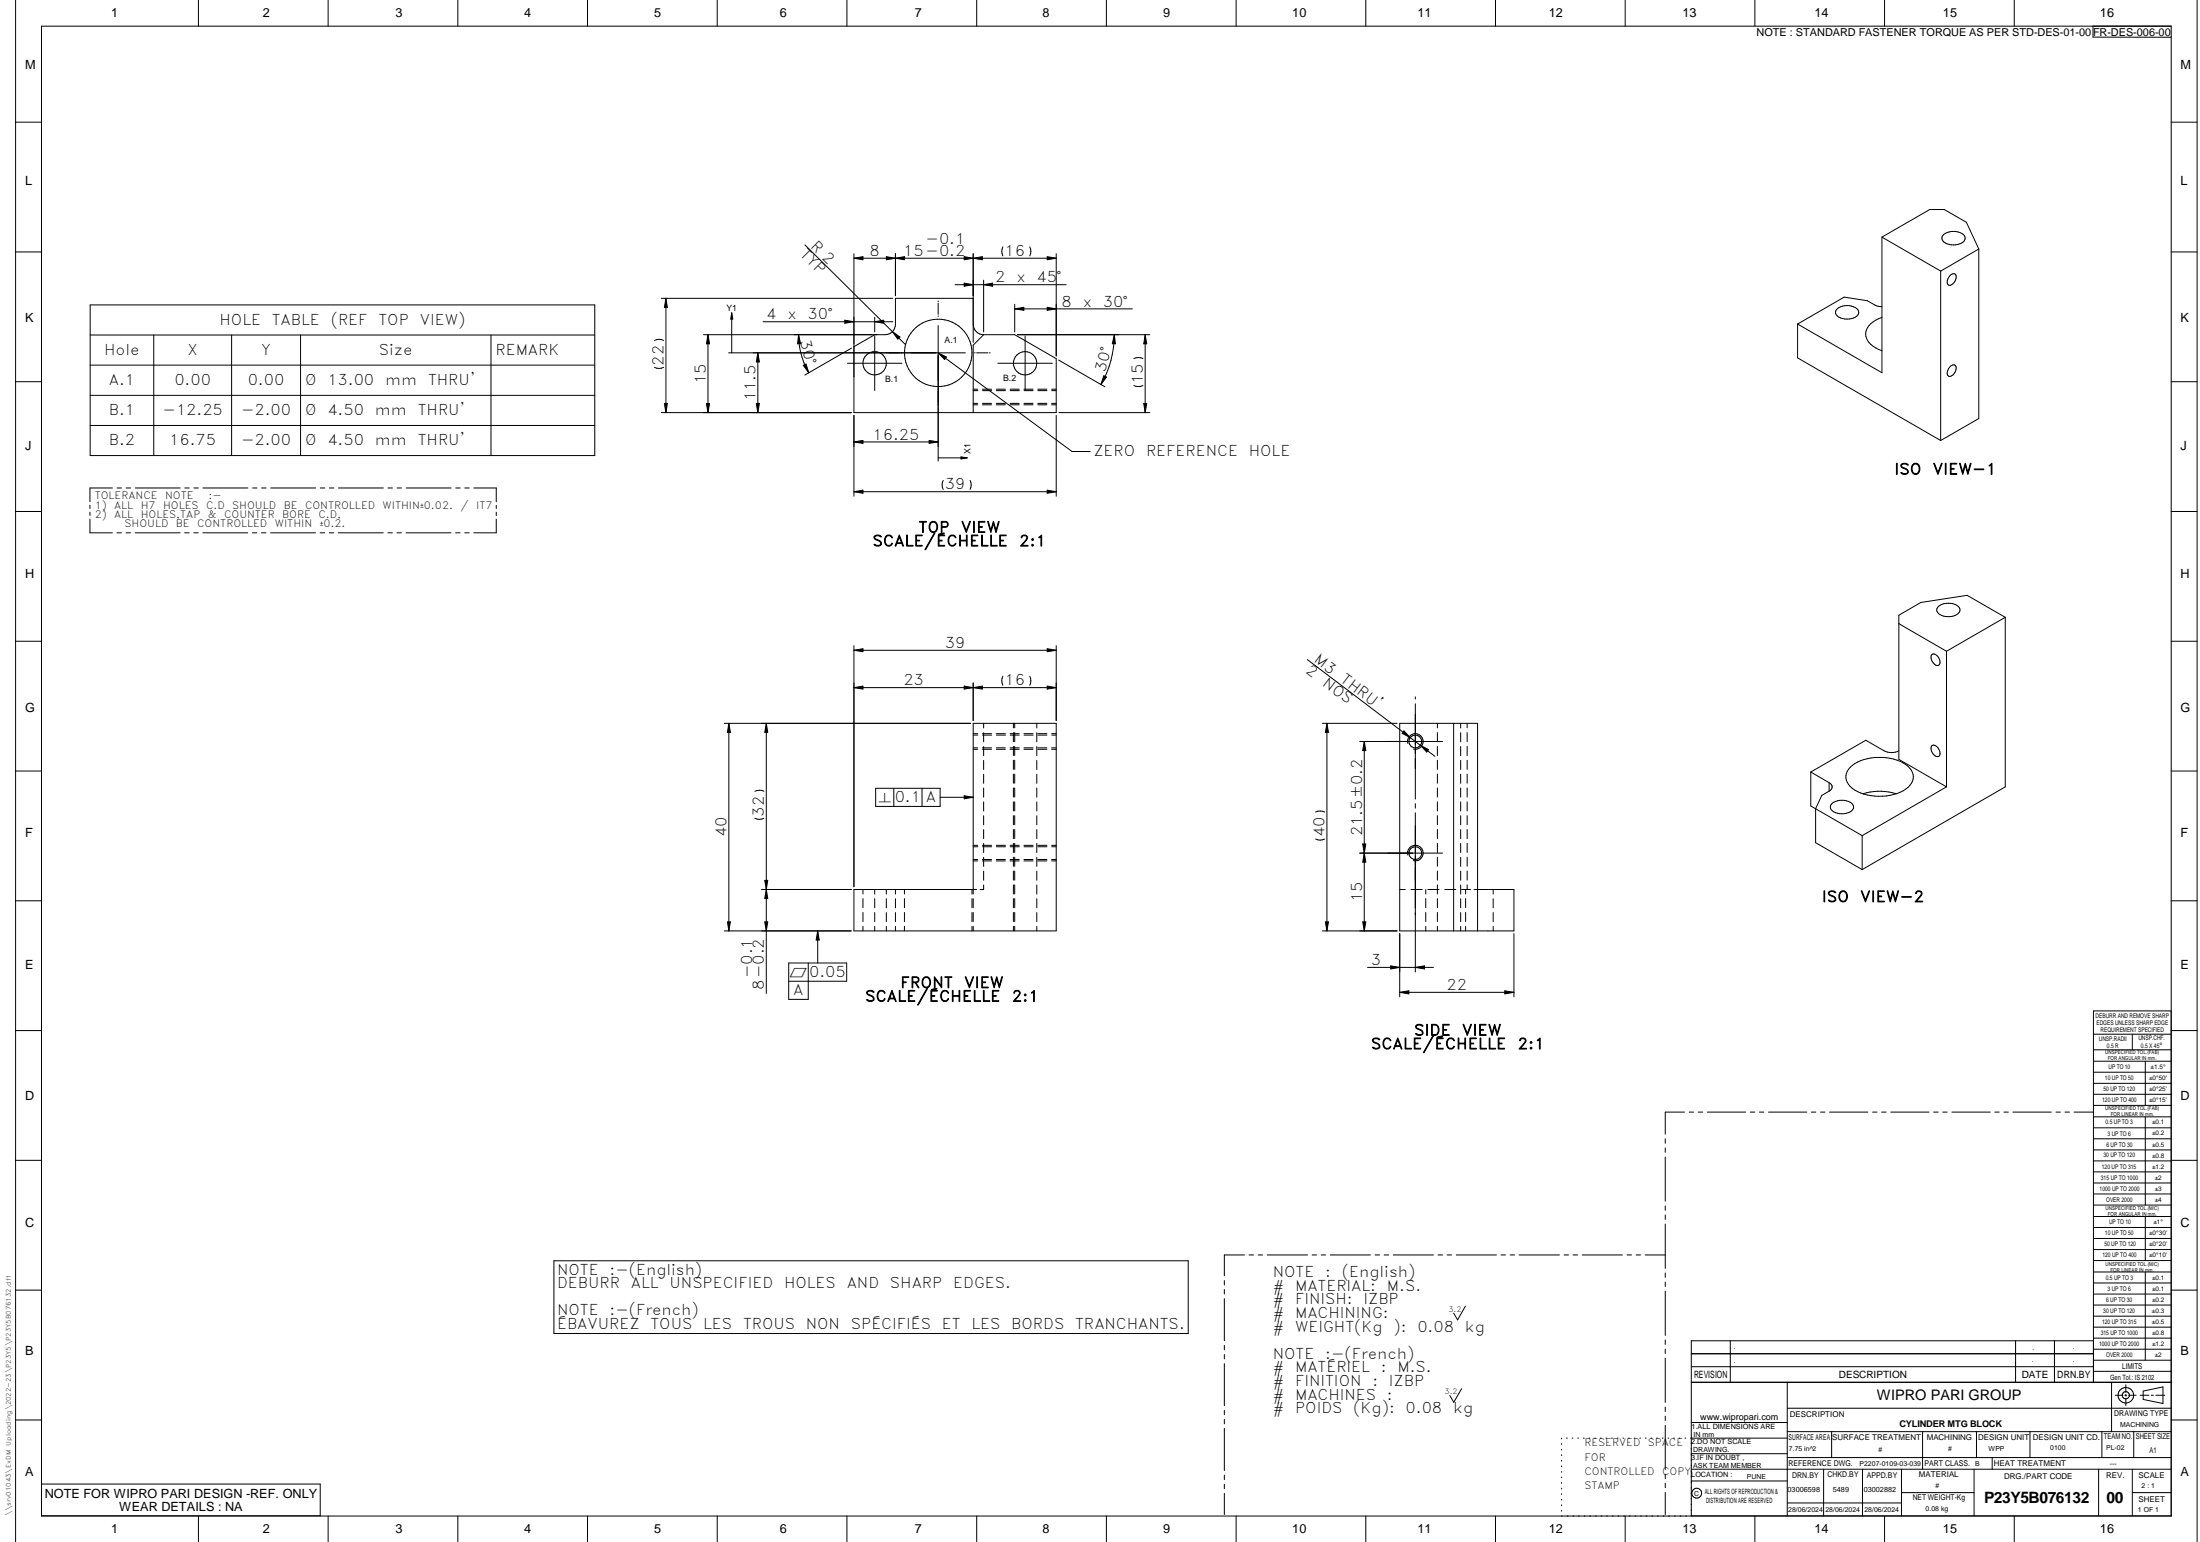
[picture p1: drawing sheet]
<svg xmlns="http://www.w3.org/2000/svg" width="848mm" height="594mm" viewBox="0 0 848 594" stroke-linecap="round" stroke-linejoin="round" font-family="sans-serif">
<g fill="none" stroke="#000" stroke-width=".39">
<path d="M6 .1v593.9M16 10.1h821v574h-821zM76.5 .1v10M126.5 .1v10M176.5 .1v10M226.5 .1v10M276.5 .1v10M326.5 .1v10M376.5 .1v10M426.5 .1v10M476.5 .1v10M526.5 .1v10"/>
<path d="M576.5 .1v10M626.5 .1v10M676.5 .1v10M726.5 .1v10M776.5 .1v10M806.8 10.1v4.2l30.2 .1M847 .1v593.9M6 47.1h10M837 47.1h10M6 97.1h10M310.3 94.4l38.7 38.3M329.2 99.5h78"/>
<path d="M329.2 99.5l3.5-.6v1.2zM329.2 97.7v61.3h78v-20.8l-16-9.3h-12M341.7 98.9l7 1.2v-1.2l-7 1.2zM345.2 97.7v16.2M371.7 98.9v1.2l7-1.2v1.2zM375.2 97.7v34.2M386.6 95.1a3.8 3.8 0 0 0 0 3.5M397 95.1a3.8 3.8 0 0 1 0 3.5M403.7 98.9l3.5 .6-3.5 .6zM407.2 97.7v39.5M725.5 91.4l22.6 13M725.5 91.4v52.2l-32.5-18.8"/>
<path d="M725.5 91.4l18.4-10.7h5.6l8.5 4.9 4.8 10.3M749.3 90.3a6.4 6.4 0 0 1 7.9 .5 2.1 2.1 0 0 1-1.6 3.1 6.4 6.4 0 0 1-6.7-1.1 1.75 1.75 0 0 1 .4-2.5zM762.8 95.9v65.3l-14.7 8.5M762.8 95.9l-14.7 8.5M837 97.1h10M34.8 117.5h194.5v58h-194.5zM254.9 114.9h89.2M256.7 114.9l.6 3.5h-1.2zM256.7 114.9v44.1M361.7 116v.2M361.7 116.8v4.3M368.2 109.7h42.8"/>
<path d="M371.7 109.1l3.5 .6-3.5 .6zM375.2 114.9h-30v10.1l-.4 1.5-.8 1.3M379.2 108v19.9M379.2 109.7l3.5-.6v1.2zM391.2 117.2v10.7M391.2 119h45.3M391.2 119l3.5-.6v1.1zM403.7 118.4l3.5 .6-3.5 .5zM708.3 118.9a5.8 5.8 0 0 1 8.1 .9 3.1 3.1 0 0 1-3.5 3.1 5 5 0 0 1-5.3-2 1.75 1.75 0 0 1 .7-2zM725.5 118.2l-.8-.1a9.8 9.8 0 0 1-4.9-2.2l-8.9-1.4-17.9 10.3M748.1 104.4v65.3M751.9 106a1.24 1.24 0 0 1 1.7-.5 1.24 1.24 0 0 1 .4 1.7 2.78 2.78 0 0 1-2.9 2.6 2.72 2.72 0 0 1 .8-3.8z"/>
<path d="M34.8 129.1h194.5M59.3 129.1v46.4M89.3 129.1v46.4M115.9 129.1v46.4M189.3 129.1v46.4M252.3 131.1a3.9 3.9 0 0 1 3.5 0M272.9 128.9v30.1M272.9 128.9l.6 3.6h-1.2zM280.9 135.9h91.3M282.1 120.5l.4 2.4h-.8zM282.1 120.5v15.4M292.1 135.9v23.1"/>
<path d="M292.1 135.9l.6 3.5h-1.2zM294.2 124h50M307.8 128.9l.8 3.5-1.1 .1zM307.8 128.9a29 29 0 0 0 4 14.7M325.7 123.4l3.5 .6-3.5 .5zM326.7 140h21M328.3 134.1l-18 10.4M337.2 122.2v5.7M337.2 129.5v21M337.2 124l3.5-.6v1.1zM337.2 128.9l-8 4.7M344 127.8l2.9 2-.8 .8z"/>
<path d="M344 127.8a3.9 3.9 0 0 1-2.8 1.1h-70M361.7 121.7v.3M361.7 125.4v52.2M361.7 135.9l51.6 38h6.9M361.7 135.9l3.1 1.6-.6 1zM375.2 125a4 4 0 0 0 4 3.9M375.7 135.9h.2M376.5 135.9h4.3M379.2 128.9l-4 4.1v26M381.4 135.9h.3M384.7 140h21M392.2 128.9h51"/>
<path d="M395.2 129.5v21M408.1 138.7l17.8 10.3M429.6 128.9l.4 3.6-1.2-.1zM429.6 128.9a38 38 0 0 1-5.2 19.2M437.1 138.1a4.2 4.2 0 0 1 3.5 0M441.5 128.9l.5 3.6h-1.1zM441.5 128.9v30.1M693 124.8v13.1l55.1 31.8M725.5 122.3a8 8 0 0 0-6.3 6.4 7.1 7.1 0 0 0 5 6l1.3 .4M6 147.1h10M34.8 140.7h194.5M34.8 152.3h194.5"/>
<path d="M252.3 141.5a3.9 3.9 0 0 0 3.5 0M254.9 159h73.2M256.1 155.4h1.2l-.6 3.6zM272.3 155.4h1.2l-.6 3.6zM291.5 155.4h1.2l-.6 3.6zM309.7 140.8l1-.5 1.1 3.3zM375.2 156h1.7M375.2 149.9h1.7M375.2 155.4h1.7M375.2 150.5h1.7M378.7 156h3.5M378.7 149.9h3.5"/>
<path d="M378.7 155.4h3.5M378.8 150.5h3.5M384 156h3.6M384 149.9h3.6M384 155.4h3.6M384.1 150.5h3.5M389.4 156h3.5M389.4 149.9h3.5M389.4 155.4h3.5M389.4 150.5h3.5M394.7 156h3.5M394.7 149.9h3.5"/>
<path d="M394.7 155.4h3.5M394.8 150.5h3.5M400 156h3.6M400 149.9h3.6M400 155.4h3.6M400.1 150.5h3.5M405.4 156h1.8M405.4 149.9h1.8M405.4 155.4h1.8M405.4 150.5h1.8M408.2 159h35M425.5 144.8l1.1 .5-2.2 2.8z"/>
<path d="M437.1 148.5a4.2 4.2 0 0 0 3.5 0M440.9 155.4h1.1l-.5 3.6zM751.9 141.1a1.24 1.24 0 0 1 1.7-.4 1.24 1.24 0 0 1 .4 1.6 2.69 2.69 0 0 1-2.9 2.6 2.73 2.73 0 0 1 .8-3.8zM837 147.1h10M34.8 163.9h194.5M329.2 160v31.2M329.2 170.3l3.5-.6v1.1zM329.2 170.3h32.5M358.2 169.7l3.5 .6-3.5 .5zM361.7 176.4h11.1M370.5 176l2.3 .4-2.3 .4zM407.2 160v31.2"/>
<path d="M6 197.1h10M34.7 194.6v1.3M34.7 197.3v1.3M34.7 200v5.3h8.6M43.3 188h-8.6v5.3M45.1 188h1.8M48.6 188h1.7M52.2 188h17.3M71.2 188h1.7M74.8 188h1.7M78.2 188h17.3M97.4 188h1.7"/>
<path d="M100.8 188h1.8M104.4 188h17.3M123.4 188h1.8M127 188h1.7M130.5 188h17.3M149.6 188h1.7M153.1 188h1.7M156.6 188h17.3M175.7 188h1.7M179.2 188h1.7M182.7 188h8.6v5.3M191.3 194.7v1.3"/>
<path d="M191.3 197.4v1.2M329.2 189.4l3.5-.6v1.2zM329.2 189.4h78M363.6 185.1a3.8 3.8 0 0 0 0 3.5M374 185.1a3.8 3.8 0 0 1 0 3.5M403.7 188.8l3.5 .6-3.5 .6zM837 197.1h10M45.1 205.3h1.7M48.6 205.3h1.7M52.1 205.3h17.3M71.2 205.3h1.7M74.7 205.3h1.7"/>
<path d="M78.2 205.3h17.3M97.3 205.3h1.7M100.8 205.3h1.7M104.3 205.3h17.3M123.4 205.3h1.7M126.9 205.3h1.8M130.4 205.3h17.3M149.5 205.3h1.8M153 205.3h1.7M156.5 205.3h17.4M175.6 205.3h1.7M179.2 205.3h1.6"/>
<path d="M191.3 200v5.3h-8.7M746.9 234a6.3 6.3 0 0 1 8.3 0 2.1 2.1 0 0 1-1.6 3.2 5.6 5.6 0 0 1-6.9-1.7zM773 237.8l-14.7-8.4-17.8 2.7-8.5 4.9v55.6l18.4 10.5M773 237.8v65.3l-55.2 31.9M773 237.8l-22.6 13.1M6 247.1h10M329.2 248.8v92.8M329.2 250.5h78M329.2 250.5l3.5-.6v1.2zM403.7 249.9l3.5 .6-3.5 .6zM407.2 248.8v28.8M504 254.1l49.1 37.3"/>
<path d="M732 240.3l18.4 10.6M744.6 252.3a2.13 2.13 0 0 1 3 1.7l.2 .6a1.24 1.24 0 0 1-.5 1.7 1.24 1.24 0 0 1-1.6-.4l-1.3-2.2zM750.4 250.9v52.2M837 247.1h10M279.2 278.7h94.9M281 278.7l.6 3.5h-1.2zM281 278.7v79.9M295.4 278.7v104M295.4 278.7l.6 3.5h-1.2zM329.2 264.9h78M329.2 264.9l3.5-.6v1.2zM371.7 264.3l3.5 .6-3.5 .6z"/>
<path d="M375.2 263.1v14.5M375.2 264.9l3.5-.6v1.2zM379.2 278.7v1.8M386.6 260.5a3.9 3.9 0 0 0 0 3.5M390.7 278.7v1.7M391.2 278.7v1.7M397 260.5a3.9 3.9 0 0 1 0 3.5M399.7 278.7v1.8M403.7 264.3l3.5 .6-3.5 .6zM509.8 278.7h28.8M511.5 278.7v79.9M511.5 278.7l.6 3.5h-1.2z"/>
<path d="M545.6 268.5v.8M545.6 271.1v36.7M554.1 278.7v1.7M560.4 278.7v79.9M563.1 278.7v1.8M565.6 278.7v1.7M6 297.1h10M375.2 288.7h1.7M375.2 282.7h1.7M375.2 288.1h1.7M375.2 283.2h1.7M378.7 288.7h3.5"/>
<path d="M378.7 282.7h3.5M378.7 288.1h3.5M378.8 283.2h3.5M379.2 282.3v3.5M379.2 287.6v3.5M379.2 292.9v3.6M379.2 298.3v3.5M384 288.7h3.6M384 282.7h3.6M384 288.1h3.6M384.1 283.2h3.5M389.4 288.7h3.5"/>
<path d="M389.4 282.7h3.5M389.4 288.1h3.5M389.4 283.2h3.5M390.7 282.2v3.6M390.7 287.6v3.5M390.7 292.9v3.5M390.7 298.2v3.6M391.2 282.2v3.6M391.2 287.6v3.5M391.2 292.9v3.5M391.2 298.2v3.6M394.7 288.7h3.5"/>
<path d="M394.7 282.7h3.5M394.7 288.1h3.5M394.8 283.2h3.5M399.7 282.3v3.5M399.7 287.6v3.5M399.7 292.9v3.6M399.7 298.3v3.5M400 288.7h3.6M400 282.7h3.6M400 288.1h3.6M400.1 283.2h3.5M405.4 288.7h1.8"/>
<path d="M405.4 282.7h1.8M405.4 288.1h1.8M405.4 283.2h1.8M524.2 285.7h31.9M525.9 285.7l.6 3.5h-1.2zM525.9 285.7v72.9M541.2 281.6l2.4 2.6-3.1-1.7zM542.7 286.4a3 3 0 0 1 2.7-3.7 3 3 0 0 1 3.2 3.3 3 3 0 0 1-3.8 2.6M547.5 287.1l3.2 1.7-.7 .9zM554.1 282.2v3.6M554.1 287.6v3.5M554.1 292.9v3.5"/>
<path d="M554.1 298.2v3.6M563.1 282.3v3.5M563.1 287.6v3.5M563.1 292.9v3.6M563.1 298.3v3.5M565.6 282.2v3.6M565.6 287.6v3.5M565.6 292.9v3.5M565.6 298.2v3.6M698 297.4l7.1 4.1M698 297.4v13.1l1.9 1.1M713.2 295.6a18.9 18.9 0 0 1 19.3-2.3 7 7 0 0 1 5 6.8 10.3 10.3 0 0 1-8.9 6.3 18.1 18.1 0 0 1-15.4-3.4 4.9 4.9 0 0 1 0-7.4z"/>
<path d="M732 289.3a6.3 6.3 0 0 1-5.7 0l-7.1-4.1-21.2 12.2M744.6 287.4a2.13 2.13 0 0 1 3 1.7l.2 .6a1.24 1.24 0 0 1-.4 1.7 1.24 1.24 0 0 1-1.7-.4l-1.1-1.6-.2-1.1zM837 297.1h10M294.5 304.8a4.2 4.2 0 0 0-3.5 0M294.5 315.3a3.9 3.9 0 0 1-3.5 0M337.6 303.7h24.8v7h-24.8zM344.6 303.7v7M355.4 303.7v7M362.4 307.2h12.8M371.7 306.6l3.5 .6-3.5 .6zM379.2 303.6v3.5M379.2 308.9v3.6"/>
<path d="M379.2 314.3v3.5M379.2 319.6v3.5M390.7 303.6v3.5M390.7 308.9v3.5M390.7 314.2v3.6M390.7 319.6v3.5M391.2 303.6v3.5M391.2 308.9v3.5M391.2 314.2v3.6M391.2 319.6v3.5M399.7 303.6v3.5M399.7 308.9v3.6"/>
<path d="M399.7 314.3v3.5M399.7 319.6v3.5M510.6 312.8a4.1 4.1 0 0 0-3.4 0M545.6 309.6v1.8M545.6 313.1v61.3M554.1 303.6v3.5M554.1 308.9v3.5M554.1 314.2v3.6M554.1 319.6v3.5M563.1 303.6v3.5M563.1 308.9v3.6M563.1 314.3v3.5"/>
<path d="M563.1 319.6v3.5M565.6 303.6v3.5M565.6 308.9v3.5M565.6 314.2v3.6M565.6 319.6v3.5M699.9 311.6v13.1l17.9 10.3M699.9 311.6l17.9 10.3M705.1 304.8l-2.8 1.7-2.4 5.1M705.1 301.5v3.3M705.1 301.5a1.71 1.71 0 0 1 1.2 1.7 1.71 1.71 0 0 1-1.2 1.6M706.3 309.5a6.4 6.4 0 0 1 7.9 .4 2.1 2.1 0 0 1-1.6 3.2 5.8 5.8 0 0 1-6.9-1.7 1.84 1.84 0 0 1 .6-1.9zM718.1 305.8a21.3 21.3 0 0 1 12.9 0"/>
<path d="M750.4 303.1l-32.6 18.8M294.8 339.2h1.2l-.6 3.5zM375.2 331.7h1.7M375.2 325.7h1.7M375.2 331.1h1.7M375.2 326.2h1.7M378.7 331.7h3.5M378.7 325.7h3.5M378.7 331.1h3.5M378.8 326.2h3.5M379.2 325v3.5M379.2 330.3v3.5"/>
<path d="M379.2 335.6v3.5M384 331.7h3.6M384 325.7h3.6M384 331.1h3.6M384.1 326.2h3.5M389.4 331.7h3.5M389.4 325.7h3.5M389.4 331.1h3.5M389.4 326.2h3.5M390.7 324.9v3.5M390.7 330.2v3.6M390.7 335.6v3.5"/>
<path d="M391.2 324.9v3.5M391.2 330.2v3.6M391.2 335.6v3.5M394.7 331.7h3.5M394.7 325.7h3.5M394.7 331.1h3.5M394.8 326.2h3.5M399.7 325v3.5M399.7 330.3v3.5M399.7 335.6v3.5M400 331.7h3.6M400 325.7h3.6"/>
<path d="M400 331.1h3.6M400.1 326.2h3.5M405.4 331.7h1.8M405.4 325.7h1.8M405.4 331.1h1.8M405.4 326.2h1.8M510.6 323.3a3.8 3.8 0 0 1-3.4 0M524.2 328.7h31.9M525.3 325.2h1.2l-.6 3.5zM525.9 328.7l.6 3.4h-1.2zM542.7 329.4a2.99 2.99 0 0 1 2.6-3.7 2.99 2.99 0 0 1 3.3 3.2 2.99 2.99 0 0 1-3.8 2.7M554.1 324.9v3.5"/>
<path d="M554.1 330.2v3.6M554.1 335.6v3.5M563.1 325v3.5M563.1 330.3v3.5M563.1 335.6v3.5M565.6 324.9v3.5M565.6 330.2v3.6M565.6 335.6v3.5M717.8 321.9v13.1M6 347h10M279.2 358.6h48.9M280.4 355.2h1.2l-.6 3.4z"/>
<path d="M293.6 342.7h34.5M294.8 355.2h1.2l-.6 3.4zM295.4 342.7l.6 3.5h-1.2zM315.2 358.6l.6 3.6h-1.2zM315.2 358.6v12.4M332.7 342.7v1.7M332.7 346.2v3.5M332.7 351.5v3.5M332.7 356.9v1.7M337.2 342.7v1.8M337.2 346.2v3.6M337.2 351.6v3.5"/>
<path d="M337.2 356.9v1.7M341.7 342.7v1.8M341.7 346.2v3.6M341.7 351.6v3.5M341.7 356.9v1.7M345.2 342.7v1.8M345.2 346.2v3.6M345.2 351.6v3.5M345.2 356.9v1.7M348.7 342.7v1.7M348.7 346.2v3.5M348.7 351.5v3.5"/>
<path d="M348.7 356.9v1.7M374.7 342.7v1.8M374.7 346.2v3.6M374.7 351.6v3.5M374.7 356.9v1.7M375.2 346.2v3.5M375.2 351.5v3.5M375.2 356.9v1.7M376.5 342.7h-47.3v15.9h78v-79.9h-32v65.7M379.2 341v1.7h-1.4M390.7 340.9v3.5M390.7 346.2v3.5"/>
<path d="M390.7 351.5v3.5M390.7 356.9v1.7M391.2 340.9v3.5M391.2 346.2v3.5M391.2 351.5v3.5M391.2 356.9v1.7M399.7 341v3.5M399.7 346.2v3.6M399.7 351.6v3.5M399.7 356.9v1.7M509.8 358.6h28.8M510.9 355.2h1.2l-.6 3.4z"/>
<path d="M525.3 355.2h1.2l-.6 3.4zM539.6 342.7h2.1M539.6 359.7v24.3M543.9 342.7h4.3M549.6 342.7v1.7M549.6 346.2v3.5M549.6 351.5v3.5M549.6 356.9v1.7M550.4 342.7h4.3M554.1 340.9v3.5M554.1 346.2v3.5M554.1 351.5v3.5"/>
<path d="M554.1 356.9v1.7M556.9 342.7h4.3M563.1 341v3.5M563.1 346.2v3.6M563.1 351.6v3.5M563.1 356.9v1.7M565 342.7v1.7M565 346.2v3.5M565 351.5v3.5M565 356.9v1.7M565.6 340.9v1.8M566.9 342.7h-3.5"/>
<path d="M568.2 342.7h15.4v15.9h-44v-79.9h30v79.9M575.6 342.7v1.8M575.6 346.2v3.6M575.6 351.6v3.5M575.6 356.9v1.7M583.6 359.7v24.3M837 347h10M311.6 371v14h-7.6v-14h22.4v7h-22.4M527.2 372.7h25.4M536.1 372.1l3.5 .6-3.5 .6zM545.6 372.7l3.5-.6v1.2zM6 397h10"/>
<path d="M539.6 382.3l3.5-.6v1.2zM539.6 382.3h44M580.1 381.7l3.5 .6-3.5 .6zM807 398.4h30M822 398.4v6.1M837 397h10M837 389.5h-30v143.1M807 404.5h30M807 408.9h30M807 413.1h30M807 417.4h30M827 408.9v17"/>
<path d="M641.9 438.7v1.8M649.4 428.5h-7.5v8.5M651.2 428.5h1.7M654.6 428.5h1.8M658.2 428.5h14.7M674.7 428.5h1.7M678.2 428.5h1.7M681.7 428.5h14.8M698.3 428.5h1.7M701.8 428.5h1.7M705.3 428.5h14.7M721.9 428.5h1.7"/>
<path d="M725.3 428.5h1.8M728.9 428.5h14.7M745.4 428.5h1.7M748.9 428.5h1.7M752.4 428.5h14.8M769 428.5h1.7M772.5 428.5h1.7M776 428.5h14.7M792.6 428.5h1.7M796 428.5h1.8M799.5 428.5h7.4M807 421.6h30"/>
<path d="M807 425.9h30M807 430.3h30M807 434.5h30M807 438.7h30M827 430.3v34M6 447h10M641.9 442.3v1.6M641.9 445.8v17M807 443h30M807 447.3h30M807 451.5h30M807 455.8h30"/>
<path d="M807 460h30M837 447h10M641.9 464.6v1.7M641.9 468.1v1.7M641.9 471.6v17.1M807 464.3h30M807 468.7h30M807 472.9h30M807 477.1h30M827 468.7v16.9M6 497h10M213.5 485.7h244.5v28.1h-244.5z"/>
<path d="M472 493.4v1.6M472 496.8v1.8M479.7 483.5h-7.7v8M481.5 483.5h1.7M485 483.5h1.7M488.5 483.5h15.5M505.8 483.5h1.7M509.3 483.5h1.7M512.8 483.5h15.5M530.1 483.5h1.7M533.6 483.5h1.7M537.1 483.5h15.5"/>
<path d="M554.4 483.5h1.7M557.9 483.5h1.7M561.4 483.5h15.5M578.7 483.5h1.6M582.2 483.5h1.7M585.6 483.5h15.5M603 483.5h1.6M606.4 483.5h1.8M609.9 483.5h15.5M627.2 483.5h1.7M630.7 483.5h1.7M634.2 483.5h7.7"/>
<path d="M641.9 490.4v1.7M641.9 493.9v1.7M641.9 497.4v17.1M807 481.4h30M807 485.6h30M807 490.1h30M807 494.3h30M807 498.6h30M827 490.1v33.9M837 497h10M472 500.3v16.3M472 518.3v1.8"/>
<path d="M564.9 503.2l-3 5.3-1.5-2.6M641.9 516.3v1.6M641.9 519.8v1.7M667 516.6v16M777 516.6v16M792 516.6v16M807 502.8h30M807 507.1h30M807 511.3h30M807 515.5h30M807 519.8h30M807 516.6h-155v67.5"/>
<path d="M472 521.8v1.7M472 525.4v16.2M563.5 535l-3.1 5.3-1.5-2.7M641.9 523.2v17.1M652 532.6h185.2M652 521.5h155M652 526.5h155M689 532.6v51.4M807 524h30M807 528.3h30M814 532.6v19M815.5 537.5h2.8"/>
<path d="M819.1 537.5h.7M819.5 533.5v2.9M819.5 537.2v.7M819.5 538.7v2.8M820.6 537.5h2.9M825 537.5h3.4M826.2 535.9l7.6-1.6v6.4l-7.6-1.5zM829.3 537.5h.8M831 537.5h3.5M6 547.1h10M472 543.3v1.7M472 546.9v1.7"/>
<path d="M472 550.3v16.2M602 554.1v.3M602 556.2v.3M602 558.3v.3M603.8 554.1h.4M606 554.1h.3M608.2 554.1h.3M610.4 554.1h.3M612.6 554.1h.3M614.7 554.1h.3M616.9 554.1h.3M619.1 554.1h.3"/>
<path d="M621.2 554.1h.3M623.4 554.1h.3M625.6 554.1h.3M627.8 554.1h.3M629.9 554.1h.4M632.1 554.1h.3M634.3 554.1h.3M636.5 554.1h.3M638.6 554.1h.3M640.8 554.1h.3M641.9 542.1v1.7M641.9 545.6v1.7"/>
<path d="M641.9 549.1v17M643 554.1h.3M645.2 554.1h.3M647.3 554.1h.4M649.5 554.1h.3M652 548h37M689 542.5h148M689 551.6h148M689 554.1h-37.3M706.1 551.6v10M741.1 551.6v14.4M761.9 551.6v10"/>
<path d="M782.5 551.6v10M810.3 551.6v10M822.5 551.6v10M837 547.1h10M16 571.8h107.4v12.2h-107.4M472 568.3v1.8M472 571.8v1.7M472 575.4v8.1M602 560.5v.3M602 562.6v.3M602 564.8v.3M602 566.9v.3"/>
<path d="M602 569v.3M602 571.2v.3M602 573.3v.4M602 575.5v.3M602 577.6v.3M602 579.8v.3M641.9 567.9v1.7M641.9 571.4v1.8M641.9 574.9v8.6M652 570.6h37M652 560.1h37M689 561.6h148"/>
<path d="M689 579h44M703 566v18M718 566v18M733 575.1h28M733 566v18M761 566v18M768 561.6v4.4M809 566v18M822 566v18M822 575.1h15M837 566h-185M76.5 584.1v9.9"/>
<path d="M126.5 584.1v9.9M176.5 584.1v9.9M226.5 584.1v9.9M276.5 584.1v9.9M326.5 584.1v9.9M376.5 584.1v9.9M426.5 584.1v9.9M476.5 584.1v9.9M526.5 584.1v9.9M576.5 584.1v9.9M602 581.9v.3M626.5 584.1v9.9"/>
<path d="M652 584h185M676.5 584.1v9.9M726.5 584.1v9.9M776.5 584.1v9.9"/>
<circle cx="337.2" cy="140" r="4.5"/>
<circle cx="361.7" cy="136" r="13"/>
<circle cx="395.2" cy="140" r="4.5"/>
<circle cx="545.6" cy="285.7" r="2.45"/>
<circle cx="545.6" cy="328.7" r="2.45"/>
<circle cx="819.5" cy="537.5" r="2.99"/>
<circle cx="819.5" cy="537.5" r="1.39"/>
<circle cx="654.1" cy="575.3" r="1.9"/>
</g>
<g fill="#000">
<path d="M329.2 99.5l3.5-.6v1.2zM341.7 98.9l3.5 .6-3.5 .6zM345.2 99.5l3.5-.6v1.2zM371.7 98.9l3.5 .6-3.5 .6zM375.2 99.5l3.5-.6v1.2zM403.7 98.9l3.5 .6-3.5 .6zM256.7 114.9l.6 3.5h-1.2zM371.7 109.1l3.5 .6-3.5 .6zM379.2 109.7l3.5-.6v1.2zM391.2 119l3.5-.6v1.1zM403.7 118.4l3.5 .6-3.5 .5zM272.9 128.9l.6 3.6h-1.2z"/>
<path d="M282.1 120.5l.4 2.4h-.8zM292.1 135.9l.6 3.5h-1.2zM307.8 128.9l.8 3.5-1.1 .1zM325.7 123.4l3.5 .6-3.5 .5zM337.2 124l3.5-.6v1.1zM344 127.8l2.9 2-.8 .8zM361.7 135.9l3.1 1.6-.6 1zM429.6 128.9l.4 3.6-1.2-.1zM441.5 128.9l.5 3.6h-1.1zM256.1 155.4h1.2l-.6 3.6zM272.3 155.4h1.2l-.6 3.6zM291.5 155.4h1.2l-.6 3.6z"/>
<path d="M309.7 140.8l1-.5 1.1 3.3zM425.5 144.8l1.1 .5-2.2 2.8zM440.9 155.4h1.1l-.5 3.6zM329.2 170.3l3.5-.6v1.1zM358.2 169.7l3.5 .6-3.5 .5zM370.5 176l2.3 .4-2.3 .4zM329.2 189.4l3.5-.6v1.2zM403.7 188.8l3.5 .6-3.5 .6zM329.2 250.5l3.5-.6v1.2zM403.7 249.9l3.5 .6-3.5 .6zM329.2 264.9l3.5-.6v1.2zM371.7 264.3l3.5 .6-3.5 .6z"/>
<path d="M375.2 264.9l3.5-.6v1.2zM403.7 264.3l3.5 .6-3.5 .6zM281 278.7l.6 3.5h-1.2zM295.4 278.7l.6 3.5h-1.2zM511.5 278.7l.6 3.5h-1.2zM525.9 285.7l.6 3.5h-1.2zM541.2 281.6l2.4 2.6-3.1-1.7zM547.5 287.1l3.2 1.7-.7 .9zM371.7 306.6l3.5 .6-3.5 .6zM294.8 339.2h1.2l-.6 3.5zM525.9 328.7l.6 3.4h-1.2zM525.3 325.2h1.2l-.6 3.5z"/>
<path d="M280.4 355.2h1.2l-.6 3.4zM294.8 355.2h1.2l-.6 3.4zM295.4 342.7l.6 3.5h-1.2zM510.9 355.2h1.2l-.6 3.4zM525.3 355.2h1.2l-.6 3.4zM315.2 358.6l.6 3.6h-1.2zM536.1 372.1l3.5 .6-3.5 .6zM545.6 372.7l3.5-.6v1.2zM539.6 382.3l3.5-.6v1.2zM580.1 381.7l3.5 .6-3.5 .6z"/>
</g>
<g font-size="6">
<text x="764.8" y="578.9">P23Y5B076132</text>
<text x="812.1" y="578.9">00</text>
</g>
<g font-size="5.7">
<text x="312.2" y="95" transform="rotate(45 312.2 95)">R 2</text>
<text x="356.8" y="94.1">-0.1</text>
<text x="308.1" y="98.3" transform="rotate(45 308.1 98.3)">TYP</text>
<text x="335.2" y="98.6">8</text>
<text x="348.2" y="98.6">15-0.2</text>
<text x="387.2" y="98.6">16</text>
<text x="383.7" y="108.8">2</text>
<text x="391.8" y="108.8">x</text>
<text x="399.6" y="108.8">45°</text>
<text x="409.2" y="118.1">8</text>
<text x="417.4" y="118.1">x</text>
<text x="425.1" y="118.1">30°</text>
<text x="84.6" y="125.2">HOLE</text>
<text x="104.8" y="125.2">TABLE</text>
<text x="127.5" y="125.2">(REF</text>
<text x="145.9" y="125.2">TOP</text>
<text x="161.8" y="125.2">VIEW)</text>
<text x="295.4" y="123.1">4</text>
<text x="303.5" y="123.1">x</text>
<text x="311.3" y="123.1">30°</text>
<text x="308.4" y="131.4" transform="rotate(75 308.4 131.4)">30°</text>
<text x="40.2" y="136.8">Hole</text>
<text x="72.3" y="136.8">X</text>
<text x="100.7" y="136.8">Y</text>
<text x="146.1" y="136.8">Size</text>
<text x="191" y="136.8">REMARK</text>
<text x="255.8" y="140.9" transform="rotate(-90 255.8 140.9)">22</text>
<text x="426.1" y="143.6" transform="rotate(-75 426.1 143.6)">30°</text>
<text x="42" y="148.4">A.1</text>
<text x="67.2" y="148.4">0.00</text>
<text x="95.5" y="148.4">0.00</text>
<text x="117.6" y="148.4">Ø</text>
<text x="126.2" y="148.4">13.00</text>
<text x="148.4" y="148.4">mm</text>
<text x="165" y="148.4">THRU'</text>
<text x="272.1" y="147.9" transform="rotate(-90 272.1 147.9)">15</text>
<text x="440.6" y="147.9" transform="rotate(-90 440.6 147.9)">15</text>
<text x="291.3" y="154.5" transform="rotate(-90 291.3 154.5)">11.5</text>
<text x="42" y="160">B.1</text>
<text x="62.7" y="160">-12.25</text>
<text x="92.9" y="160">-2.00</text>
<text x="117.6" y="160">Ø</text>
<text x="126.2" y="160">4.50</text>
<text x="144.5" y="160">mm</text>
<text x="161.1" y="160">THRU'</text>
<text x="42" y="171.6">B.2</text>
<text x="65.2" y="171.6">16.75</text>
<text x="92.9" y="171.6">-2.00</text>
<text x="117.6" y="171.6">Ø</text>
<text x="126.2" y="171.6">4.50</text>
<text x="144.5" y="171.6">mm</text>
<text x="161.1" y="171.6">THRU'</text>
<text x="336.4" y="169.4">16.25</text>
<text x="421.5" y="175.7">ZERO</text>
<text x="441.8" y="175.7">REFERENCE</text>
<text x="481.4" y="175.7">HOLE</text>
<text x="730.3" y="182.8">ISO</text>
<text x="745" y="182.8">VIEW-1</text>
<text x="364.2" y="188.6">39</text>
<text x="354.1" y="205.1">TOP</text>
<text x="370.5" y="205.1">VIEW</text>
<text x="336.3" y="210.4">SCALE/ÉCHELLE</text>
<text x="392.9" y="210.4">2:1</text>
<text x="364.2" y="249.6">39</text>
<text x="506.2" y="254.7" transform="rotate(37 506.2 254.7)">M3</text>
<text x="503" y="258.9" transform="rotate(37 503 258.9)">2</text>
<text x="509.5" y="263.8" transform="rotate(37 509.5 263.8)">NOS</text>
<text x="516.4" y="262.4" transform="rotate(37 516.4 262.4)">THRU`</text>
<text x="348.2" y="264">23</text>
<text x="387.2" y="264">16</text>
<text x="344.9" y="308.9">0.1 A</text>
<text x="294.5" y="314.6" transform="rotate(-90 294.5 314.6)">32</text>
<text x="280.1" y="322.6" transform="rotate(-90 280.1 322.6)">40</text>
<text x="510.6" y="322.6" transform="rotate(-90 510.6 322.6)">40</text>
<text x="525.1" y="322.2" transform="rotate(-90 525.1 322.2)">21.5±0.2</text>
<text x="525.1" y="347.6" transform="rotate(-90 525.1 347.6)">15</text>
<text x="702.4" y="347.5">ISO</text>
<text x="717.1" y="347.5">VIEW-2</text>
<text x="528.4" y="371.8">3</text>
<text x="289.9" y="376.9" transform="rotate(-90 289.9 376.9)">-0.1</text>
<text x="311.9" y="376.3">0.05</text>
<text x="294.5" y="381.5" transform="rotate(-90 294.5 381.5)">8-0.2</text>
<text x="305.8" y="383.3">A</text>
<text x="347.1" y="380.6">FRONT</text>
<text x="371.7" y="380.6">VIEW</text>
<text x="557.7" y="381.4">22</text>
<text x="333.5" y="385.8">SCALE/ÉCHELLE</text>
<text x="390" y="385.8">2:1</text>
<text x="545.1" y="398.9">SIDE</text>
<text x="563.6" y="398.9">VIEW</text>
<text x="528.5" y="404.2">SCALE/ÉCHELLE</text>
<text x="585" y="404.2">2:1</text>
<text x="214.8" y="491">NOTE</text>
<text x="234.9" y="491">:-(English)</text>
<text x="490.6" y="492">NOTE</text>
<text x="510.8" y="492">:</text>
<text x="517.3" y="492">(English)</text>
<text x="214.8" y="496.3">DEBURR</text>
<text x="243.2" y="496.3">ALL</text>
<text x="258.1" y="496.3">UNSPECIFIED</text>
<text x="302.2" y="496.3">HOLES</text>
<text x="326.4" y="496.3">AND</text>
<text x="343.1" y="496.3">SHARP</text>
<text x="367.5" y="496.3">EDGES.</text>
<text x="490.6" y="497.2">#</text>
<text x="499.2" y="497.2">MATERIAL:</text>
<text x="534.7" y="497.2">M.S.</text>
<text x="490.6" y="502.5">#</text>
<text x="499.2" y="502.5">FINISH:</text>
<text x="525.6" y="502.5">IZBP</text>
<text x="214.8" y="506.8">NOTE</text>
<text x="234.9" y="506.8">:-(French)</text>
<text x="490.6" y="507.7">#</text>
<text x="499.2" y="507.7">MACHINING:</text>
<text x="214.8" y="512">ÉBAVUREZ</text>
<text x="250.8" y="512">TOUS</text>
<text x="271.1" y="512">LES</text>
<text x="286.4" y="512">TROUS</text>
<text x="310.7" y="512">NON</text>
<text x="328" y="512">SPÉCIFIÉS</text>
<text x="363.1" y="512">ET</text>
<text x="374.5" y="512">LES</text>
<text x="389.9" y="512">BORDS</text>
<text x="414.5" y="512">TRANCHANTS.</text>
<text x="490.6" y="513">#</text>
<text x="499.2" y="513">WEIGHT(Kg</text>
<text x="537.2" y="513">):</text>
<text x="546.4" y="513">0.08</text>
<text x="564.7" y="513">kg</text>
<text x="490.6" y="523.5">NOTE</text>
<text x="510.8" y="523.5">:-(French)</text>
<text x="490.6" y="528.7">#</text>
<text x="490.6" y="534">#</text>
<text x="499.2" y="534">FINITION</text>
<text x="499.2" y="528.7">MATÉRIEL</text>
<text x="529" y="534">:</text>
<text x="532.3" y="528.7">:</text>
<text x="535.4" y="534">IZBP</text>
<text x="538.7" y="528.7">M.S.</text>
<text x="490.6" y="539.2">#</text>
<text x="499.2" y="539.2">MACHINES</text>
<text x="534.7" y="539.2">:</text>
<text x="490.6" y="544.5">#</text>
<text x="499.2" y="544.5">POIDS</text>
<text x="521.7" y="544.5">(Kg):</text>
<text x="541.9" y="544.5">0.08</text>
<text x="560.1" y="544.5">kg</text>
</g>
<text font-size="5.6" x="723.5" y="539.3">WIPRO PARI GROUP</text>
<g font-size="5.4">
<text x="338.6" y="308.9">n</text>
<text x="304.4" y="376.3">r</text>
</g>
<g font-size="4.9">
<text x="42.9" y="6.6">1</text>
<text x="101.3" y="6.7">2</text>
<text x="152.5" y="6.7">3</text>
<text x="202.1" y="6.7">4</text>
<text x="252.1" y="6.7">5</text>
<text x="300.6" y="6.7">6</text>
<text x="352.6" y="6.7">7</text>
<text x="401.9" y="6.7">8</text>
<text x="448.4" y="6.7">9</text>
<text x="498.1" y="6.7">10</text>
<text x="546.4" y="6.7">11</text>
<text x="597" y="6.7">12</text>
<text x="648.5" y="6.6">13</text>
<text x="699.4" y="6.6">14</text>
<text x="749" y="6.7">15</text>
<text x="809.5" y="6.6">16</text>
<text x="9.7" y="26.7">M</text>
<text x="840.6" y="26.7">M</text>
<text x="9.7" y="71.4">L</text>
<text x="840.6" y="71.4">L</text>
<text x="9.7" y="124.2">K</text>
<text x="840.6" y="124.2">K</text>
<text x="9.7" y="173.4">J</text>
<text x="840.6" y="173.4">J</text>
<text x="9.7" y="222.7">H</text>
<text x="840.6" y="222.7">H</text>
<text x="9.7" y="274.3">G</text>
<text x="840.6" y="274.3">G</text>
<text x="9.7" y="322.6">F</text>
<text x="840.6" y="322.6">F</text>
<text x="9.7" y="373.3">E</text>
<text x="840.6" y="373.3">E</text>
<text x="9.7" y="423.8">D</text>
<text x="840.6" y="423.8">D</text>
<text x="9.7" y="472.8">C</text>
<text x="840.6" y="472.8">C</text>
<text x="9.7" y="522.1">B</text>
<text x="840.6" y="522.1">B</text>
<text x="9.7" y="568.7">A</text>
<text x="840.6" y="568.7">A</text>
<text x="17.2" y="577">NOTE FOR WIPRO PARI DESIGN -REF. ONLY</text>
<text x="45.9" y="582.3">WEAR DETAILS : NA</text>
<text x="42.9" y="590.6">1</text>
<text x="101.3" y="590.7">2</text>
<text x="152.5" y="590.7">3</text>
<text x="202.1" y="590.7">4</text>
<text x="252.1" y="590.7">5</text>
<text x="300.6" y="590.7">6</text>
<text x="352.6" y="590.7">7</text>
<text x="401.9" y="590.7">8</text>
<text x="448.4" y="590.7">9</text>
<text x="498.1" y="590.7">10</text>
<text x="546.4" y="590.7">11</text>
<text x="597" y="590.7">12</text>
<text x="648.5" y="590.6">13</text>
<text x="699.4" y="590.5">14</text>
<text x="749" y="590.7">15</text>
<text x="809.5" y="590.5">16</text>
</g>
<text font-size="4.2" x="677.1" y="13.9">NOTE : STANDARD FASTENER TORQUE AS PER STD-DES-01-00FR-DES-006-00</text>
<g font-size="3.9">
<text x="36.5" y="192.4">TOLERANCE</text>
<text x="36.5" y="196">1)</text>
<text x="44" y="196">ALL</text>
<text x="54.3" y="196">H7</text>
<text x="62.9" y="196">HOLES</text>
<text x="63.6" y="192.4">NOTE</text>
<text x="79.4" y="196">C.D</text>
<text x="80.3" y="192.4">:-</text>
<text x="89.5" y="196">SHOULD</text>
<text x="109.4" y="196">BE</text>
<text x="117.6" y="196">CONTROLLED</text>
<text x="147.5" y="196">WITHINu0.02.</text>
<text x="177.5" y="196">/</text>
<text x="183.5" y="196">IT7</text>
<text x="36.5" y="199.6">2)</text>
<text x="44" y="199.6">ALL</text>
<text x="48" y="203.2">SHOULD</text>
<text x="54.3" y="199.6">HOLES,TAP</text>
<text x="67.8" y="203.2">BE</text>
<text x="76" y="203.2">CONTROLLED</text>
<text x="80.1" y="199.6">&amp;</text>
<text x="86.4" y="199.6">COUNTER</text>
<text x="105.9" y="203.2">WITHIN</text>
<text x="108.8" y="199.6">BORE</text>
<text x="122.7" y="199.6">C.D,</text>
<text x="653" y="530.9">REVISION</text>
<text x="708.9" y="530.9">DESCRIPTION</text>
<text x="779.4" y="530.9">DATE</text>
<text x="793.1" y="530.9">DRN.BY</text>
<text x="610.8" y="557.1">RESERVED</text>
<text x="635.2" y="557.1">SPACE</text>
<text x="610.8" y="562.7">FOR</text>
<text x="610.8" y="568.3">CONTROLLED</text>
<text x="640.7" y="568.3">COPY</text>
<text x="610.8" y="573.8">STAMP</text>
</g>
<text font-size="3.7" x="123.2" y="203.2">u0.2.</text>
<text font-size="3.6" x="732.2" y="549.8">CYLINDER MTG BLOCK</text>
<text font-size="3.5" x="655.4" y="547.1">www.wipropari.com</text>
<g font-size="3.4">
<text x="280" y="119.7">Y1</text>
<text x="364.2" y="132.2">A.1</text>
<text x="341.2" y="147.3">B.1</text>
<text x="386.7" y="146.7">B.2</text>
<text x="374.1" y="174.8" transform="rotate(-90 374.1 174.8)">X1</text>
</g>
<g font-size="3.1">
<text x="818.1" y="527.3">LIMITS</text>
<text x="815" y="545.5">DRAWING TYPE</text>
<text x="690" y="546.1">DESCRIPTION</text>
<text x="689.5" y="554.6">SURFACE AREA</text>
<text x="706.2" y="554.6">SURFACE TREATMENT</text>
<text x="742.7" y="554.6">MACHINING</text>
<text x="762.5" y="554.6">DESIGN UNIT</text>
<text x="783.6" y="554.6">DESIGN UNIT CD.</text>
<text x="811" y="554.4">TEAM NO.</text>
<text x="823.3" y="554.5">SHEET SIZE</text>
<text x="828.6" y="559.9">A1</text>
<text x="689.4" y="564.9">REFERENCE DWG.</text>
<text x="690.8" y="569.3">DRN.BY</text>
<text x="704.4" y="569.2">CHKD.BY</text>
<text x="719.6" y="569.3">APPD.BY</text>
<text x="739.7" y="569.1">MATERIAL</text>
<text x="741.8" y="564.7">PART CLASS.</text>
<text x="768.6" y="564.7">HEAT TREATMENT</text>
<text x="772.5" y="569.7">DRG./PART CODE</text>
<text x="811.9" y="569.3">REV.</text>
<text x="824.4" y="569.4">SCALE</text>
<text x="737.3" y="578">NET WEIGHT-Kg</text>
<text x="824.4" y="578.5">SHEET</text>
</g>
<text font-size="3" x="832.4" y="403.9">°</text>
<g font-size="2.8">
<text x="558.3" y="505.4">3.2</text>
<text x="813.4" y="531.5">Gen Tol.: IS 2102</text>
<text x="556.9" y="537.2">3.2</text>
<text x="652.1" y="550.4">1.ALL DIMENSIONS ARE</text>
<text x="652" y="556.4">2.DO NOT SCALE</text>
<text x="652" y="562.5">3.IF IN DOUBT ,</text>
<text x="652" y="569.2">LOCATION :</text>
<text x="657.2" y="575.8">ALL RIGHTS OF REPRODUCTION &amp;</text>
<text x="689.1" y="575">03006598</text>
<text x="706.5" y="574.9">5489</text>
<text x="718.4" y="575">03002882</text>
<text x="657.7" y="579.2">DISTRIBUTION ARE RESERVED</text>
</g>
<g font-size="2.7">
<text x="817.3" y="549.9">MACHINING</text>
<text x="652.9" y="553.5">IN mm</text>
<text x="652.7" y="559.5">DRAWING.</text>
<text x="689.6" y="559.1">7.75 in^2</text>
<text x="724.1" y="559.2">#</text>
<text x="751" y="559.1">#</text>
<text x="766.6" y="559">WPP</text>
<text x="790.3" y="558.8">0100</text>
<text x="811.9" y="558.8">PL-02</text>
<text x="652.7" y="565.5">ASK TEAM MEMBER</text>
<text x="673.4" y="569.6">PUNE</text>
<text x="716.8" y="564.9">P2207-0109-03-039</text>
<text x="761.4" y="564.9">B</text>
<text x="813.3" y="564.9">---</text>
<text x="746.1" y="573.2">#</text>
<text x="825.6" y="573.4">2 : 1</text>
<text x="653.1" y="576.3">C</text>
<text x="689.4" y="582.4">28/06/2024</text>
<text x="703.7" y="582.5">28/06/2024</text>
<text x="718.7" y="582.6">28/06/2024</text>
<text x="742.3" y="582.2">0.08 kg</text>
<text x="824.1" y="582.4">1 OF 1</text>
</g>
<g font-size="2.5">
<text x="807.8" y="392">DEBURR AND REMOVE SHARP</text>
<text x="808.2" y="394.8">EDGES UNLESS SHARP EDGE</text>
<text x="809.1" y="400.9">UNSP.RADII</text>
<text x="809.8" y="397.6">REQUIREMENT SPECIFIED</text>
<text x="824.4" y="400.7">UNSP.CHF.</text>
<text x="812.2" y="403.6">0.5 R</text>
<text x="825.3" y="403.9">0.5 X 45</text>
<text x="812.8" y="411.8">UP TO 10</text>
<text x="829.1" y="411.9">±1.5°</text>
<text x="811.4" y="416.1">10 UP TO 50</text>
<text x="828.5" y="416.1">±0°50'</text>
<text x="810.4" y="424.5">120 UP TO 400</text>
<text x="810.9" y="420.3">50 UP TO 120</text>
<text x="828.5" y="424.5">±0°15'</text>
<text x="828.5" y="420.3">±0°25'</text>
<text x="811.7" y="433.2">0.5 UP TO 3</text>
<text x="812.5" y="437.5">3 UP TO 6</text>
<text x="829.6" y="437.4">±0.2</text>
<text x="829.6" y="433.2">±0.1</text>
<text x="812" y="441.7">6 UP TO 30</text>
<text x="829.6" y="441.7">±0.5</text>
<text x="810.9" y="445.9">30 UP TO 120</text>
<text x="829.6" y="446">±0.8</text>
<text x="809.9" y="454.4">315 UP TO 1000</text>
<text x="810.3" y="450.2">120 UP TO 315</text>
<text x="829.6" y="450.2">±1.2</text>
<text x="830.7" y="454.4">±2</text>
<text x="809.4" y="458.7">1000 UP TO 2000</text>
<text x="830.6" y="458.7">±3</text>
<text x="811.9" y="463">OVER 2000</text>
<text x="830.7" y="463">±4</text>
<text x="813.1" y="471.6">UP TO 10</text>
<text x="830.1" y="471.6">±1°</text>
<text x="811.4" y="475.9">10 UP TO 50</text>
<text x="828.5" y="475.9">±0°30'</text>
<text x="810.4" y="484.4">120 UP TO 400</text>
<text x="811.2" y="480.1">50 UP TO 120</text>
<text x="828.5" y="484.4">±0°10'</text>
<text x="828.5" y="480.1">±0°20'</text>
<text x="811.7" y="493">0.5 UP TO 3</text>
<text x="812.4" y="497.2">3 UP TO 6</text>
<text x="829.6" y="497.3">±0.1</text>
<text x="829.6" y="493">±0.1</text>
<text x="811.9" y="501.5">6 UP TO 30</text>
<text x="829.6" y="501.5">±0.2</text>
<text x="810.8" y="505.8">30 UP TO 120</text>
<text x="829.6" y="505.8">±0.3</text>
<text x="809.8" y="514.3">315 UP TO 1000</text>
<text x="810.3" y="510.1">120 UP TO 315</text>
<text x="829.6" y="510">±0.5</text>
<text x="829.6" y="514.3">±0.8</text>
<text x="668.4" y="519.9">.</text>
<text x="783.5" y="520">.</text>
<text x="799.1" y="519.9">.</text>
<text x="809.2" y="518.5">1000 UP TO 2000</text>
<text x="829.6" y="518.5">±1.2</text>
<text x="668.4" y="524.9">.</text>
<text x="783.3" y="524.8">.</text>
<text x="799.1" y="524.8">.</text>
<text x="811.9" y="522.8">OVER 2000</text>
<text x="830.6" y="522.7">±2</text>
</g>
<g font-size="2.4">
<text x="4.1" y="556.9" transform="rotate(-90 4.1 556.9)">Uploading\2022-23\P23Y5\P23Y5B076132.dft</text>
<text x="4.1" y="584.1" transform="rotate(-90 4.1 584.1)">\\srv01043\ExDM</text>
</g>
<g font-size="2.1">
<text x="811.5" y="406.1">UNSPECIFIED TOL.(FAB)</text>
<text x="812.5" y="408.5">FOR ANGULAR IN mm.</text>
<text x="811.6" y="427.7">UNSPECIFIED TOL.(FAB)</text>
<text x="813.6" y="430.1">FOR LINEAR IN mm.</text>
<text x="811.7" y="466.1">UNSPECIFIED TOL.(M/C)</text>
<text x="812.5" y="468.5">FOR ANGULAR IN mm.</text>
<text x="811.7" y="487.6">UNSPECIFIED TOL.(M/C)</text>
<text x="813.6" y="489.9">FOR LINEAR IN mm.</text>
</g>
</svg>
